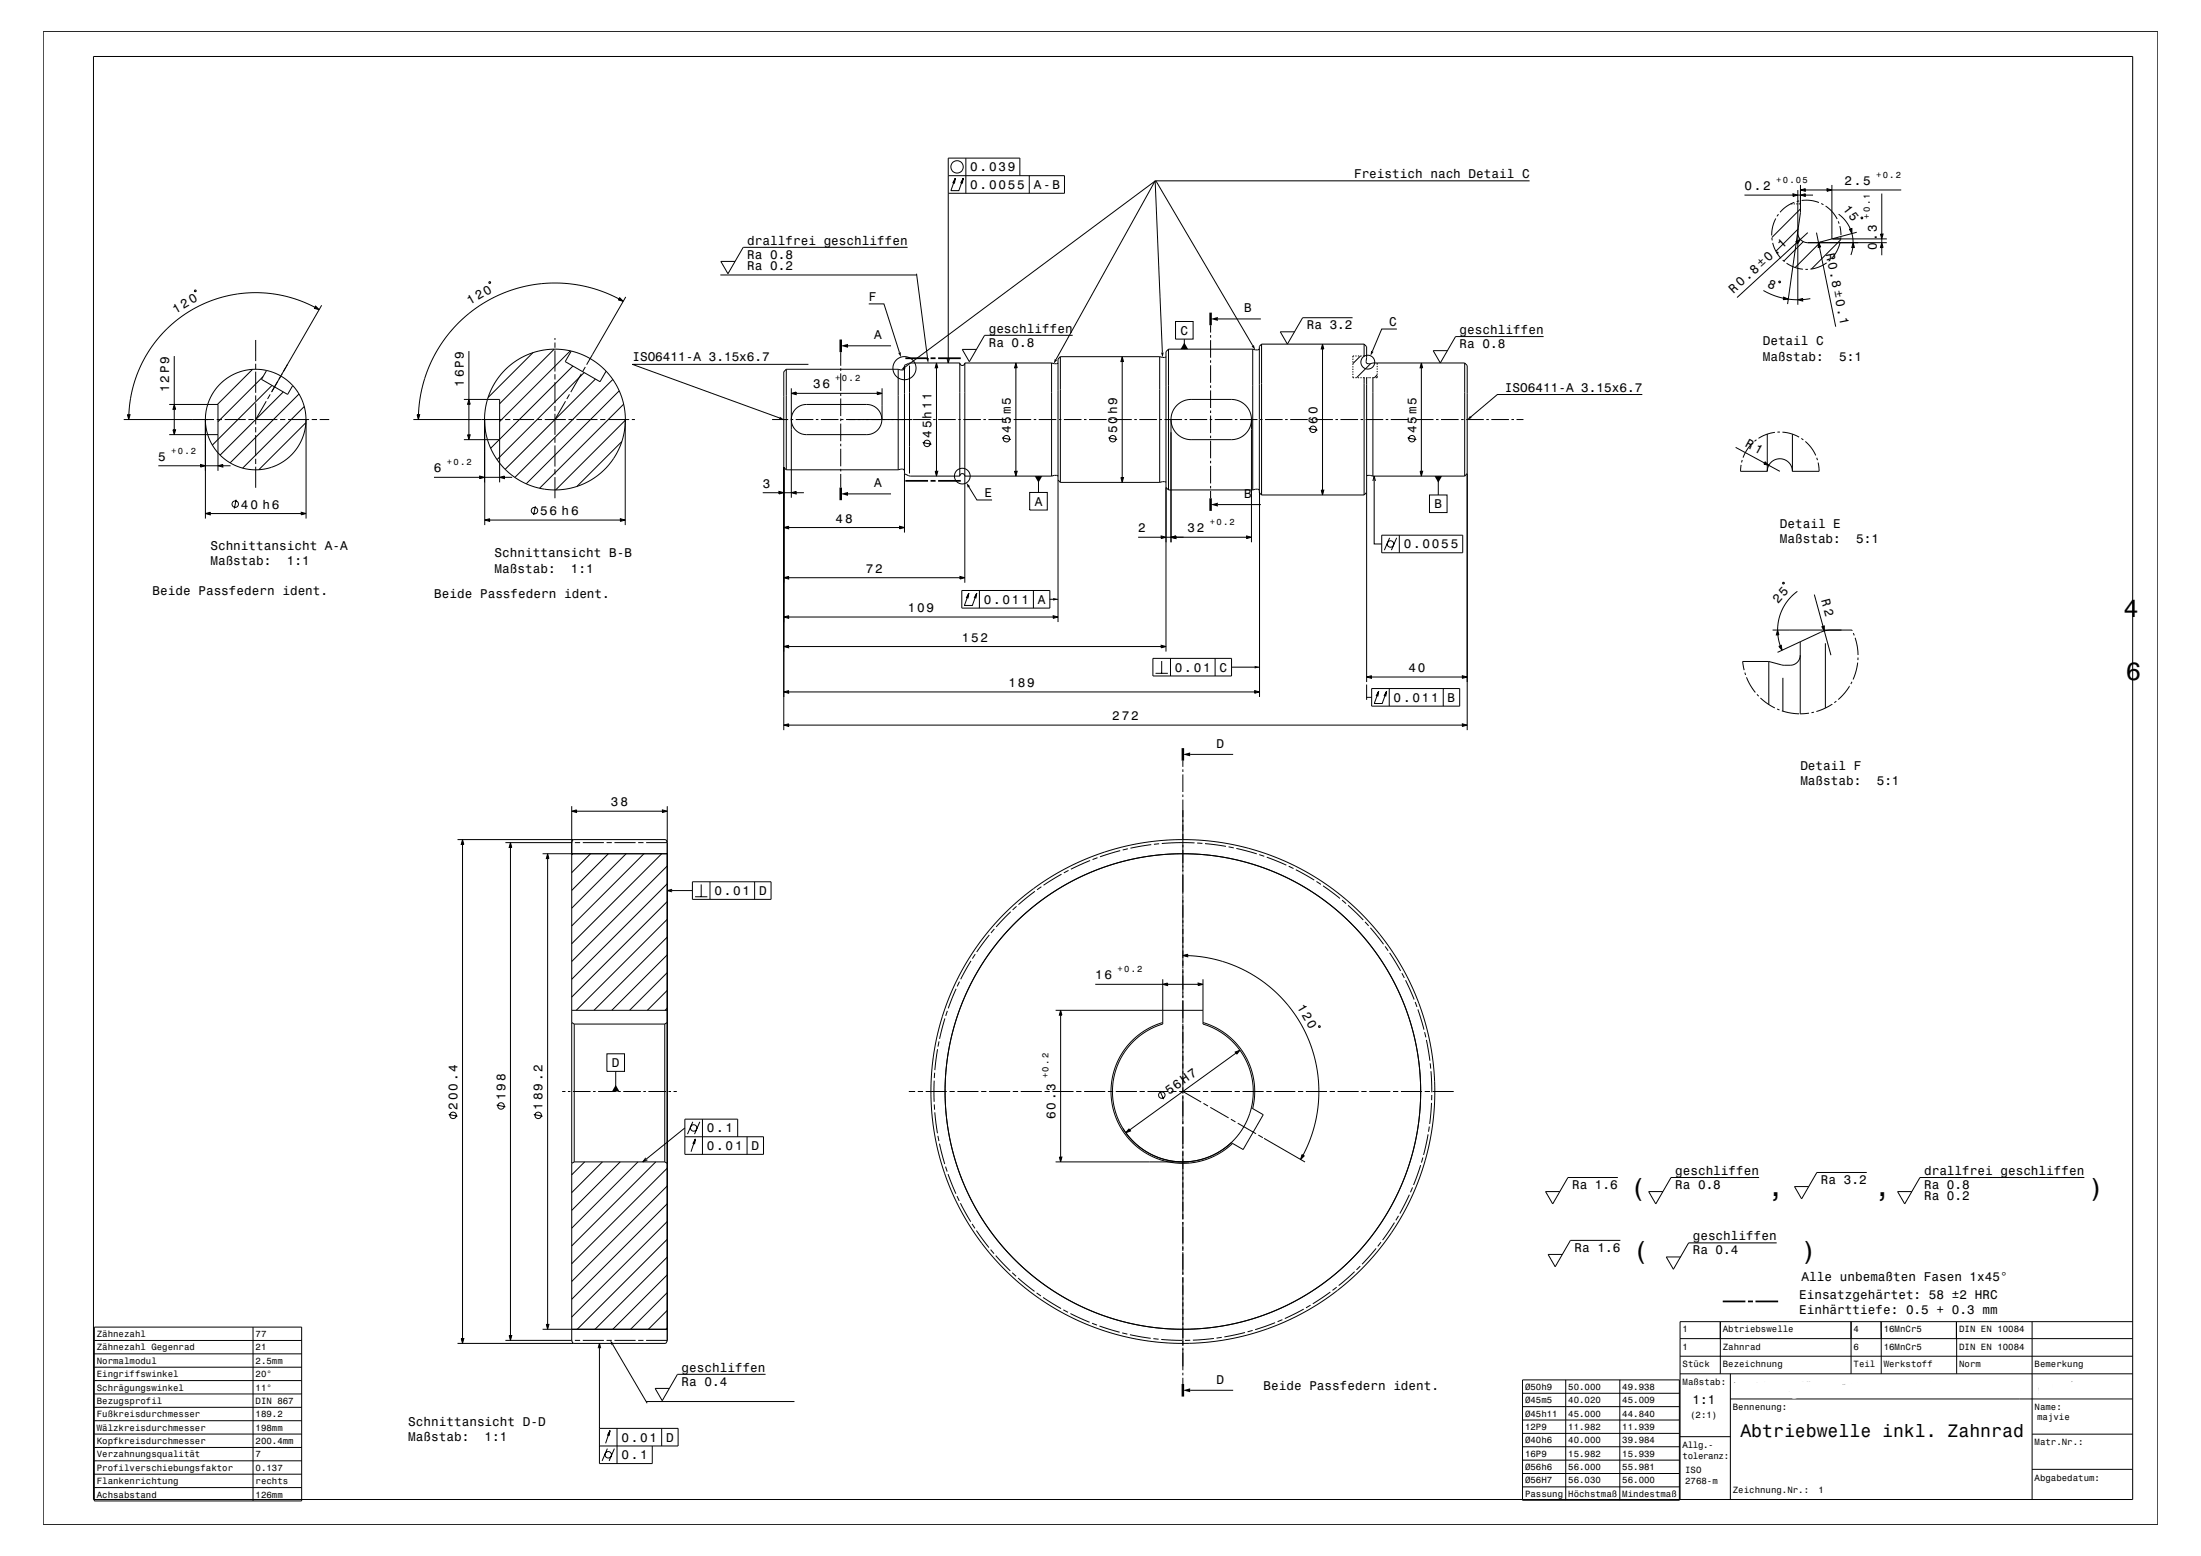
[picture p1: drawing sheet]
<svg xmlns="http://www.w3.org/2000/svg" width="297mm" height="210mm" viewBox="0 0 297 210" stroke-linecap="round" stroke-linejoin="round" font-family="sans-serif">
<g fill="none" stroke="#000" stroke-width=".13">
<path d="M5.8 4.2h285.4v201.6h-285.4zM12.6 7.6h275.2v194.8h-275.2zM26.3 39.2h.1v.1l-.1 .1zM66 38h.2v.2h-.2zM97.2 37.1h26.5M122.5 33.4h-22.2l-2.1 3.5-.9-1.6h1.9M123.7 36.9l1.5 11.4M128 23.7h15.6v2.4h-15.6M128.6 24.7l.3-.6-.6 1.6h1.1l.6-1.6-.4 .6M128.9 24.1l-.1 .7M130 24.1l-.1 .7M130.3 21.3v4.8"/>
<path d="M137.6 23.7v-2.4h-9.6v27.7M138.9 23.7v2.4M156 24.4l13 22.3M206.4 24.4h-50.5l-33.8 25.2M235.4 26.3h6.5M238 39.2l1.2 .6 1.5 .5M239.1 32.1v.3M239.2 32.8l.4 1.1 .7 1M239.6 29.5l-.4 1.1-.1 1.2M240 28.9l-.2 .3M240 38h.2v.1h-.1zM240.6 35.1l.2 .2"/>
<path d="M241.1 35.5l1 .6 1.2 .2M241.6 27.5h.3M241.9 26.2l.7 .1-.7 .2zM242 27.5h.2M242.1 27.3l-1 .6-.9 .7M242.3 32.6l.6-.3-.3 .6zM242.4 27.5h.1M242.5 32.8l-8.1 7.4M242.6 31.2a1.36 1.36 0 0 0 1.3 1.6h10.7M242.6 25.7v15.4M242.6 26.3h.4M242.6 30.9l-3 3"/>
<path d="M242.7 27.5h.3M242.8 27.1l-.4 .1M243 26.3l.6-.1v.3zM243 25.6l.6-.1v.3zM243 28.2l-3.9 3.9M243 25v3.7l-1.8 12.3M243.1 27.1l1.2-.1 1.1 .3M243.3 32.6l-2.6 2.6M243.6 26.3h1M243.6 25.6h2.9M243.9 31.4l-1 .9M244 36.4h-.4"/>
<path d="M245.1 31.4l.3 1.3M245.4 32.7l.3 .6-.4 .1zM245.5 33.4l2.2 10.7M245.7 32.6l-3.5 3.5M245.8 27.5l.3 .1M246.3 27.8l.9 .8 .7 1M246.5 35.5l-1.1 .5-1.1 .3M246.5 25.5l.7 .1-.7 .2zM247 35l-.2 .3M247.2 25v7.2h7.4M247.2 25.6h9.3M248 29.9l.2 .3"/>
<path d="M248.1 28.9l.9 .8 .7 1.2M248.3 30.5l.1 1.2M248.3 32.7l-.4 1.2-.7 .9M248.4 32.4l-4 3.9M248.4 32v.4M249.6 30.9l.3-.1v.7zM249.9 31.5l.2 1.3M250 33.4l-.2 1M250.1 32.8l.1 .6h-.3zM250.5 31.3l-5.4 1.5M251.1 29.3h.2v.2h-.1zM253.8 31.6h.3l-.2 .6z"/>
<path d="M253.9 32.8l.2 .6h-.3zM253.9 26.1v5.5M253.9 32.2v.6M253.9 33.4v1.1M16.7 56.6h12.2M17.2 56h.4l-.2 .6zM22.8 58.7h6.6M22.8 54.6h6.6v8.9M23.3 58h.4l-.2 .7zM23.5 54.6l.2 .6h-.4zM23.5 48.1v6.5M23.5 55.2v2.8"/>
<path d="M27.7 56.6v13.4M29.2 56.6h.8M30.3 56.6h2.9M33.5 56.6h.7M34.1 49.9l-4.8 4.7M34.5 45.9v2.8M34.5 49.1v.7M34.5 50.2v2.8M34.5 53.4v.7M34.5 54.4v2.9M34.5 57.6v.8M34.5 58.7v2.9"/>
<path d="M34.6 56.6h2.8M35.5 50.8l-6.1 6.1M35.9 54.2l-1.4 2.4M36 50l-1.1-.2-1.3 .1-1.1 .3-1.2 .4-1.1 .8-.8 .8-.7 .9-.5 1.1-.4 1.2-.1 1.2 .1 1.2 .3 1.2 .5 1.1 .7 .9 .8 .8 1.1 .7 1.1 .5 1.1 .3 1.2 .1 1.2-.1 1.1-.3 1.1-.6 1-.7 .8-.8 .7-1 .4-1.1 .3-1.2 .1-1.2-.2-1.2-.3-1.1-.6-1.2-.7-.9M36 50l.9 .3 1 .5 .9 .5 .7 .7M36 50l-.7 1.2 3.5 2 .7-1.2M36.5 53.2l-.4 .6M36.7 52l-8 8.1M37.8 56.6h.7M38.2 52.9l-8.5 8.5M38.9 56.6h2.8M40.3 53.2l-9.2 9.3"/>
<path d="M41.1 54.9l-8.4 8.3M41.3 57l-6.4 6.4M41.3 56.6v13.4M42.1 56.6h.7M42.5 41.5l-1.9-.9-2.1-.6-2.1-.4-2.2-.1-2.2 .2-2 .4-2 .7-2.1 1-1.7 1.2-1.7 1.4-1.5 1.7-1.2 1.8-1 1.8-.7 2-.5 2.1-.2 2.2M42.6 41.3l.5 .5-.7-.2zM43.1 56.6h1.3M43.4 41.2l-6.8 11.7M55.8 56.6h12M56.3 56h.3l-.1 .6zM62.6 59.3h4.8M62.6 53.9h4.8v11.2"/>
<path d="M63.1 58.7h.3l-.1 .6zM63.3 53.9l.1 .7h-.3zM63.3 47.4v6.5M63.3 54.6v4.1M65.4 56.6v8.5M65.4 56.6v14.3M67.4 59.3l-1.2 1.2M68.2 56.6h.7M69.2 56.6h2.9M71.9 47.6l-6 6M72.4 56.6h.7M73.5 56.6h2.9"/>
<path d="M74.8 47.1l-7.4 7.4M74.9 45.6v.3M74.9 46.2v.7M74.9 47.3v2.8M74.9 50.5v.7M74.9 51.6v2.8M74.9 54.8v.7M74.9 55.8v2.9M74.9 59.1v.7M76.3 54.2l-1.4 2.4M76.7 56.6h.7M76.8 53.2l-.3 .6"/>
<path d="M77 47.4l-9.6 9.5M77.1 47.4l-1.8-.3-1.6 .1-1.6 .4-1.6 .6-1.4 .9-1.2 1.1-1 1.3-.8 1.6-.5 1.5-.2 1.8 .1 1.8 .4 1.5 .7 1.6 1 1.4 1.2 1.2 1.3 .9 1.5 .7 1.6 .5 1.7 .1 1.7-.1 1.6-.5 1.6-.7 1.3-1 1.2-1.3 1-1.4 .6-1.5 .4-1.6 .1-1.7-.3-1.8-.5-1.6-.8-1.5-1-1.3M77.1 47.4l1.3 .4 1.3 .6 1.1 .8 1 .9M77.1 47.4l-.8 1.4 4.7 2.7 .8-1.4M77.3 49.4l-9.9 9.9M77.8 56.6h2.8M78.4 50.5l-1.4 2.4M78.8 50.3l-11.7 11.7M79 49.5l-.4 .6M80.3 51.2l-12.1 12.1M81 56.6h.7M82.1 56.6h2.8"/>
<path d="M82.7 51.2l-13.2 13.2M83.5 40.3l-2-.9-2.3-.7-2.4-.4-2.3-.1-2.3 .2-2.2 .4-2.2 .8-2.1 1.1-2 1.2-1.8 1.7-1.5 1.7-1.4 1.9-1 2-.8 2.3-.5 2.1-.2 2.4M83.6 52.7l-12.6 12.6M83.6 40.2l.5 .5-.7-.2zM83.9 59.6l-6 6M84.2 54.5l-11.4 11.4M84.4 56.6v14.3M84.4 56.7l-9.4 9.4M84.4 40.1l-5.2 9.1M85.3 56.6h.4M104.2 56.6h2.2M106.1 49.8l-.3 .4v48.3"/>
<path d="M106.1 49.8v13.6M106.1 49.8h15.1M106.7 56.6h.3M106.8 53.1l.6-.2v.4zM106.8 52.4v14.8M107.4 55.2a2.03 2.03 0 0 1 1.4-.6h8.2a2.04 2.04 0 0 1 2 2 2.04 2.04 0 0 1-2 2.1h-8.2a2.04 2.04 0 0 1-1.9-1.3 2.04 2.04 0 0 1 .5-2.2zM107.4 56.6h2.4M107.4 53.1h11M109.1 49.2h-23.8l19.9 7.2M110.1 56.6h.3M110.8 56.6h2.3M113.4 47.5v1.9"/>
<path d="M113.4 49.7v.3M113.4 50.4v2.4M113.4 53.1v.3M113.4 53.8v2.4M113.4 56.5v.3M113.4 57.2v2.3M113.4 59.9v.3M113.5 56.6h.3M114.2 56.6h8.9M114.4 46.7h5.8M117.2 41h2.1l2.1 6.6M118.4 52.9l.6 .2-.6 .2z"/>
<path d="M119 52.4v4.2M121.2 49.8v13.6M122 49.7a.34 .34 0 0 1-.5 .2l-.3-.1M122.7 49.3v14.6M123.2 56.6h2.4M124.5 59.7l1.2 .3M125.9 56.6h.4M126.4 49l.1 .6h-.3zM126.4 49.6v14M126.6 56.6h2.4M127.8 48.3l.2 .7 .1-.7M129.3 56.6h.3"/>
<path d="M129.5 49a.34 .34 0 0 0 .4 .3 .34 .34 0 0 0 .3-.3M129.5 49h-6.6l-.9 .3v22.6M129.5 49v15.3M130 56.6h2.4M130.2 49v29.7M130.2 49h11.7M132.7 56.6h.3M133.4 56.6h2.4M135.2 59.1l1.2 .2M136.1 56.6h.3M136.8 56.6h2.3M137.1 49l.2 .6h-.4z"/>
<path d="M137.1 49.6v14M139.5 56.6h.3M140.2 56.6h2.3M141.9 49v15.3M142.8 49l-.3 .1-.6-.1M142.9 56.6h.3M143.1 48.1l-.3 .4v35.5M143.1 48.1v17M143.1 48.1h13.4M143.6 56.6h2.3M144.7 45.3h-11.8l-2.1 3.5-1-1.6h2M146.3 56.6h.3"/>
<path d="M147 56.6h2.3M149.6 59.1l1.1 .2M149.7 56.6h.3M150.3 56.6h2.4M151.4 48.1l.2 .7h-.3zM151.4 48.8v15.6M153.1 56.6h.3M153.7 56.6h2.4M156.5 56.6h.3M156.5 48.1l.4 .1h.4M156.5 48.1v17M156.8 47.6l-.9-23.2-13.4 24.1"/>
<path d="M157.1 56.6h2.4M157.7 47.1l-.4 .4v40.4M157.7 47.1v19M157.7 47.1h11.3M158 56.6v16.6M158.6 43.4h2.4v2.4h-2.4zM158.8 54.7l.8-.5 .9-.3h5.7l.7 .1 .9 .5 .7 .8 .3 .9v1.1l-.3 .6-.4 .6-.6 .5-.8 .3h-6h-.6l-.6-.3-.7-.4-.4-.5-.3-.7-.1-.7 .1-.8 .3-.7zM159.8 45.8v1.3M159.8 56.6h.4M160.5 56.6h2.4M163.2 56.6h.4M163.4 43.9v1"/>
<path d="M163.4 45.2v.4M163.4 45.9v2.4M163.4 48.6v.4M163.4 49.3v2.4M163.4 52v.3M163.4 52.7v2.4M163.4 55.4v.3M163.4 56.1v2.4M163.4 58.8v.3M163.4 59.5v2.3M163.9 56.6h2.4M164.3 43h5.8"/>
<path d="M166.6 56.6h.4M167.3 56.6h2.4M168.9 56.6v16.6M169 47.1v19M169.9 47.1l-.2 .1-.7-.1M170 56.6h.4M170.2 46.4l-.3 .3v19.8l.3 .3M170.2 46.4v20.4M170.2 46.4h13.9M170.7 56.6h2.4M173.4 56.6h.4M174.1 56.6h2.4"/>
<path d="M176.6 57.8l1.2 .3M176.8 56.6h.3M177.5 56.6h2.4M178.5 46.4l.1 .7h-.3zM178.5 47.1v19M180.2 56.6h.3M180.9 56.6h2.4M182.5 42.9h-6.7l-2.1 3.5-.9-1.6h1.9M182.6 50.8v.2h.1M182.6 48.4v.2M182.6 48.7v.2M182.6 49.4v.2"/>
<path d="M182.6 49.8v.1M182.6 50.1v.2M182.6 50.4v.2M182.7 48h-.1v.2M182.9 48h.2M183.2 51h.2M183.2 48h.2M183.6 51h.1M183.6 56.6h.3M183.7 48h-.1l-1 1.1v.2M183.9 51h.3M183.9 48h.3"/>
<path d="M184.1 46.4l.3 .4-.1 2 .1 .2 .2 .1 .7-.1h12.3M184.1 46.4v1.6M184.1 51v15.8M184.3 56.6h2.3M184.3 51h.2M184.3 48h.1M184.4 51v41.1M184.5 51h.2M184.8 51h.2M185 49.1l-1.9 1.9h-.2M185.2 51h.3M185.3 51v13.3"/>
<path d="M185.8 50.6l-.3 .4M185.8 50.7v.3h-.2M185.8 49v.2M185.8 49.4v.2M185.8 49.7v.2M185.8 50.1v.1M185.8 50.4v.2M187 56.6h.3M187.7 56.6h2.3M188.5 44.4h-2.1l-1.2 3M189.9 59.1l1.2 .2M190.4 56.6h.3"/>
<path d="M191.1 56.6h2.3M191.8 49l.2 .6h-.4zM191.8 49.6v14M193.8 56.6h.3M194.5 56.6h2.3M197.2 56.6h.3M197.6 49l.4 .3v49.2M197.6 49v15.3M197.8 56.6h2.4M200.6 56.6h.3M201.2 56.6h2.4M204 56.6h.3"/>
<path d="M204.6 56.6h1M208.3 45.4h-11.9l-2 3.6-1-1.7h1.9M221.6 53.2h-19.5l-3.6 3.1M236.5 59.8l-.8 .9-.5 1.1M237 59.4l-.3 .2M238.5 58.6v5M239.5 58.4l-1.1 .2-1.1 .6M240.2 58.3h-.4M240.5 58.3l1.3 .3 1 .4M240.7 40.1l.6 .3h-.7zM241.3 40.4l1.3 .1M241.9 58.6v5"/>
<path d="M242.6 40.5l.7-.2v.3zM243.1 59.2l.2 .2M243.6 59.6l.8 .8 .6 1.1M244.3 40.3l-1 .1M21.4 62.9h5.7M27.1 62.7l.6 .2-.6 .1zM27.7 62.9h1.7M27.7 69.3l.7-.2v.4zM28.4 69.3h12.2M29.4 62.9l.7-.2v.3zM30.1 62.9h1M31.9 67.4l-.3 1.2"/>
<path d="M34.5 61.9v.7M34.5 63v2.8M40.6 69.1l.7 .2-.7 .2zM58.6 64.4h6.1M64.7 64.2l.7 .2-.7 .2zM65.4 64.4h2M65.4 70.2l.7-.2v.4zM66.1 70.2h17.6M67.4 64.4l.7-.2v.4zM68.1 64.4h1M72.2 68.3l-.2 1.2M74.9 60.1v2.9"/>
<path d="M74.9 63.3v.7M74.9 64.4v2.8M83.7 70l.7 .2-.7 .2zM102.9 66.5h2.2M105.1 66.3l.7 .2-.7 .2zM105.8 71.2l.6-.2v.4zM105.8 78l.6-.2v.3zM105.8 63.1l.3 .3M105.8 66.5h1M106.1 63.4h15.1M106.4 71.2h15M106.4 78h23.1"/>
<path d="M106.8 66.5l.6-.2v.4zM107.4 66.5h1.1M113.4 60.6v2.3M113.4 63.3v.3M113.4 64v1.8M114.4 66.7h5.8M121.2 63.4l.3-.1a.35 .35 0 0 1 .5 .3M121.4 71l.6 .2-.6 .2zM122 63.9l.8 .4h6.7M126.2 63.6h.3l-.1 .7zM129.5 64.3a.34 .34 0 0 1 .4-.4 .34 .34 0 0 1 .3 .4h11.7M129.5 77.8l.7 .2-.7 .1z"/>
<path d="M129.8 79.7h11.9v2.4h-11.9zM130.7 65.7l1.1 1.8h2.1M132.2 79.7v2.4M136.9 63.6h.4l-.2 .7zM138.9 66.5h2.4v2.3h-2.4zM139.4 79.7v2.4M140.1 64.3v2.2M141.9 64.3l.7-.1 .2 .1M142.8 64.8l.3 .3M143.1 65.1h13.4M151.3 64.4h.3l-.2 .7zM153.6 72.5h3.1"/>
<path d="M156.7 72.3l.6 .2-.6 .2zM157.3 65.1l-.4-.1-.4 .1M157.3 65.8l.4 .3M157.3 72.5h.7M157.7 66.1h11.3M158 72.5l.7-.2v.4zM158.7 72.5h9.5M163.4 62.2v.3M163.4 62.9v2.3M163.4 65.6v.3M163.4 66.3v1M164.3 68.1h5.8"/>
<path d="M168.2 72.3l.7 .2-.7 .2zM169 66.1l.7-.1 .2 .2M170 66.3v27.8M170.2 66.8h13.9M178.3 66.1h.3l-.1 .7zM184.4 64.2h.4l.5 .1M184.4 66.5l-.3 .3M185.3 64.9l.1-.6 .2 .6M185.3 64.3h12.3M185.4 64.3v9.1h1M186.4 72.2h11v2.4h-11zM187.5 72.6l-.7 1.6"/>
<path d="M188.5 72.6l-.7 1.6M188.8 72.2v2.4M191.6 63.6h.4l-.2 .7zM192.9 66.8h2.4v2.4h-2.4zM194.1 64.3v2.5M198 63.9l-.4 .4M234.2 60.4l3.9 2.1M234.9 62.7v.9h3.6M235.1 62.1l-.1 .3M238.2 62.3l.5 .5-.7-.2zM238.5 63.6a1.7 1.7 0 0 1 1.7-1.7 1.7 1.7 0 0 1 1.7 1.7M238.7 62.8l1.5 .8"/>
<path d="M240.6 78.6h.2l-.1 .2h-.1zM242.5 79.8l-1.1 1-.8 1.2-.5 1.5-.2 1.5M245.1 61.8l.1 .3M245.3 62.4l.2 1.2h-3.6M105.8 83.3l.6-.2v.4zM105.8 87.3l.6-.2v.3zM105.8 93.4l.6-.2v.4zM105.8 97.9l.6-.2v.3zM106.4 83.3h35.7M106.4 87.3h50.3M106.4 93.4h62.9M106.4 97.9h90.9"/>
<path d="M130.4 80.7l.3-.6-.6 1.6h1.1l.6-1.6-.4 .6M130.7 80.1l-.1 .7M131.8 80.1l-.1 .7M141.7 80.9h1.1M142.1 83.1l.7 .2-.7 .2zM155.6 88.9h10.6v2.3h-10.6zM155.9 90.9h1.7M156.7 87.1l.6 .2-.6 .1zM156.8 89.2v1.7M157.9 88.9v2.3M164 88.9v2.3M166.2 90h3.8"/>
<path d="M169.3 93.2l.7 .2-.7 .2zM184.4 91.4l.7-.2v.3zM184.4 92.4v2.1M184.4 94.1h.7M185.1 91.4h12.2M185.1 92.9h11.9v2.4h-11.9zM185.7 93.9l.3-.6-.6 1.6h1.1l.6-1.6-.3 .6M186 93.3l-.1 .7M187.1 93.3l-.1 .7M187.5 92.9v2.4M194.8 92.9v2.4M197.3 91.2l.7 .2-.7 .1z"/>
<path d="M197.3 97.7l.7 .2-.7 .1zM235.4 90.8l.1 .3M235.7 91.4l.5 1.1 .7 1M237.1 93.7l.2 .3M237.6 94.2l.9 .7 1 .6M238.7 89.3h-3.5l.2 1.1M238.7 89.3v5.8M239.2 85h10.7v.1M239.8 95.7l.3 .1M239.9 85l.1 .7h-.3zM239.9 85.7l.3 1.4M240 87.2l.4-.1 .1 .7z"/>
<path d="M240.4 95.9l1.1 .3 1.3 .1M240.6 91.5v4.5M242.9 96.3h.1M242.9 88.4a1.36 1.36 0 0 1-1.3 1.4h-1.1l-1.8-.5M242.9 86.6v9.7M244.1 96.2l-1.2 .1M244.8 96.1l-.4 .1M244.8 80.2l1.2 4.3M245.8 84.6l.4-.1v.7zM246.2 85.2l.9 3.2M246.3 86.8v8.8M247.1 85l-1.4 .3-5.8 2.7"/>
<path d="M247.2 95l-1 .6-1.1 .4M247.8 94.6l-.3 .2M249.6 92.6l-.7 1-.8 .8M249.9 92l-.2 .3M250.1 85.4l.1 .4M250.3 86.1l.3 1.1 .1 1.2M250.7 89.4l-.2 1.1-.4 1.2M250.7 88.7v.4M61.7 113.3h28.1l.2 .4M62.4 113.3l.2 .7h-.4zM62.4 114v66.7M68.2 113.7h9"/>
<path d="M68.9 113.7l.2 .7h-.4zM68.9 114.4v65.8M73.2 115.2h16.8M73.9 115.2l.2 .7h-.4zM73.9 115.9v62.8M77.1 109.5l.7-.2v.4zM77.1 108.8v72.2l.2 .3M77.3 115.2l-.2 .2M77.3 113.3l-.2 .4M77.6 113.7h.7M77.8 109.5h11.6M78.6 113.7h2.9"/>
<path d="M79.7 115.2l-2.6 2.6M81.8 113.7h.8M82.1 115.2l-5 5M82.9 113.7h2.9M84.5 115.2l-7.4 7.4M86.1 113.7h.7M86.9 115.2l-9.8 9.8M87.2 113.7h2.8M89.3 115.2l-12.2 12.2M89.4 109.3l.6 .2-.6 .2zM90 119.3l-12.9 12.9M90 116.9l-12.9 12.9"/>
<path d="M90 108.8v72.2l-.2 .3h-28.1M93.4 119h10.6v2.4h-10.6zM94.6 119.4v1.6M95.8 119v2.4M101.8 119v2.4M140.5 119.7l-.6 .4M143.2 118l-2.4 1.5M144.2 117.5l-.6 .3M147.1 116.1l-2.6 1.2M148.1 115.8l-.7 .2M151.2 114.8l-2.8 .8M152.2 114.6l-.7 .1"/>
<path d="M155.4 114l-2.9 .5M156.4 113.9h-.7M159.6 102.7v.8M159.6 103.8v.4M159.6 104.5v2.4M159.6 107.2v.4M159.6 107.9v9.9M159.6 117.9v2.8M160.6 101.8h5.8M161.2 113.8l-2.2-.1-2.2 .1M161.5 113.8h.8M162.6 113.9l2.8 .3"/>
<path d="M165.8 114.3l.7 .1M166.8 114.5l2.8 .7M169.9 115.3l.7 .3M170.9 115.7l2.7 1.1M173.9 116.9l.6 .3M174.9 117.4l2.4 1.4M177.6 119l.6 .4M178.5 119.6l2.3 1.7M77.1 136.4h12.9M77.1 138l.4 .2M77.5 138.2v18.6M77.5 138.2h12.2"/>
<path d="M89.7 138.2v18.6M90 136.1l-.2 .3M90 133.7l-2.6 2.7M90 131.3l-5 5.1M90 128.9l-7.4 7.5M90 126.5l-9.8 9.9M90 124.1l-12.2 12.3M90 121.7l-12.9 12.9M90 138l-.3 .2M90 120.2h3.4M90.7 120l-.7 .2 .7 .2M93.8 121h1.7"/>
<path d="M127.5 137.4l-.7 2.8M127.8 136.4l-.2 .7M129 133.5l-1 2.6M129.5 132.5l-.3 .6M131 129.7l-1.4 2.5M131.6 128.8l-.4 .6M133.5 126.2l-1.7 2.3M134.2 125.4l-.5 .5M136.4 123l-2 2.1M137.2 122.3l-.6 .5M139.7 120.3l-2.3 1.8M142.4 136.4h19.9"/>
<path d="M143.1 136.4l.2 .6h-.4zM143.1 137v19.2M147.8 132.8h9.1M156.9 132.2v6l-2 .9-1 .6-.9 .8-.8 .9-.6 .9-.6 1-.4 1.1-.4 1.7-.1 1.7 .3 1.7 .5 1.5 .5 1.1 .6 .9 .7 .8 .9 .8 .9 .7 1 .6 1.1 .4 1 .3 2.2 .2 2.2-.3 2-.8 1.1-.7 1-.8 .2 .1M156.9 138l-2 .8-1.8 1.3-1.5 1.7-1 1.9-.6 2.2-.1 2.2 .2 1.1 .3 1.1 .9 1.9 1.3 1.8 1.7 1.4 1.9 1 2.2 .5 2.2 .1 2.1-.5 1.9-.9 1.7-1.3M156.9 132.8l.7-.1v.3zM157.6 132.8h4.1M159.6 129l.7-.2v.3zM159.6 120.8v9.8M159.6 130.7v4M159.6 135v3.1M159.6 138.2v9.4"/>
<path d="M160.3 129l2.3 .2 2.3 .5 2.1 .8 2.1 1.1 1.8 1.2 1.7 1.6 1.6 1.7 1.3 2 1 2.1 .8 2.2 .5 2.3 .2 2.3-.1 2.3-.4 2.3-.7 2.1-1 2.2M161.7 132.7l.6 .1-.6 .2zM162.3 132.2v6l1.7 .7 1.5 .9 1.2 1.2 1.1 1.5 .8 1.7 .4 1.7 .1 1.8-.2 1.8M162.3 138l1.7 .7 1.5 .9 1.4 1.4 1.1 1.4 .8 1.7 .4 1.8 .1 1.9-.3 1.8M177.9 138.5h.2v.1h-.1zM181.1 121.5l.5 .4M181.9 122.2l2.1 2M184.2 124.4l.5 .5M184.9 125.2l1.8 2.2M186.9 127.7l.4 .6M187.5 128.6l1.5 2.4M189.2 131.3l.3 .7"/>
<path d="M189.7 132.3l1.1 2.6M191 135.2l.2 .7M191.3 136.2l.8 2.8M192.2 139.3l.2 .7M60.5 150.4l1.2 .2M67 149.1l1.2 .3M72 150.4l1.2 .2M75.9 147.3h.4M76.6 147.3h.4M77.3 147.3h2.4M77.5 156.8h12.2M77.5 156.8l-.4 .2"/>
<path d="M78.9 156.8l-1.8 1.8M80 147.3h.4M81.3 156.8l-4.2 4.2M81.9 142.2h2.4v2.4h-2.4zM83.1 144.6v2.7h-2.4M83.4 147.3h.4M83.7 156.8l-6.6 6.6M84.1 147.3h2.4M86.1 156.8l-9 9M86.8 147.3h.4M87.1 156.3l-.4 .5 .7-.3M87.5 147.3h2.4"/>
<path d="M88.5 156.8l-11.4 11.4M89.7 156.8l.3 .2M90 157.7l-12.9 12.9M90.2 147.3h.3M90.9 147.3h.4M92.4 153.4h10.6v2.4h-10.6v-4.8h7.1v2.4M92.4 152.2l-5.7 4.6M93.5 151.4l-.7 1.7M93.5 154.4l.3-.7-.6 1.7M93.8 153.7l-.1 .7M94.4 151.4l-.7 1.7M94.8 151v4.8"/>
<path d="M100.8 153.4v2.4M122.6 147.3h.9M123.8 147.3h.8M124.9 147.3h2.9M126.1 145.8v2.9M126.1 149.1v.7M126.1 144.8v.7M126.1 150.1l.4 2.8M126.5 141.6l-.4 2.8M126.6 153.3l.1 .7M126.7 140.6l-.1 .7M126.8 154.3l.7 2.8"/>
<path d="M127.6 157.4l.2 .7M127.9 158.5l1.1 2.6M128.1 147.3h.7M129.2 147.3h2.8M132.4 147.3h.7M133.5 147.3h2.8M136.7 147.3h.7M137.7 147.3h2.9M140.9 147.3h.8M142 147.3h2.9M142.4 156.8h18M142.9 156.2h.4l-.2 .6z"/>
<path d="M145.2 147.3h.7M146.3 147.3h2.8M149.5 147.3h.7M150.6 147.3h2.8M152.3 152.4l.2 .2-.6 .3zM153.8 147.3h.7M154.8 147.3h2.9M156.5 147.2l.5 1.1M158 147.3h.8M159.1 147.3h2.9M159.6 147.3l2.5 1.4M159.6 147.8v3.9"/>
<path d="M159.6 152v3.1M159.6 155.3v9.3M162.3 147.3h.7M162.4 148.9l.6 .4M163.3 149.4l2.5 1.5M163.4 147.3h2.8M166.1 151.1l.6 .3M166.6 147.3h.7M166.7 142l.6-.3-.4 .6zM166.8 142.1l-14.4 10.4M167 151.6l2.5 1.4M167.7 147.3h2.8"/>
<path d="M168.9 149.5l-.5 1.3-.6 1.3-.8 1.2-.9 1-1.1 .8-1.2 .7-1.3 .5-1.4 .4-1.2 .1-1.5-.1-1.4-.3-1.4-.5-1.1-.6-1.2-.9-.9-.9-.9-1.2M168.9 149.5l.1 .1M169 149.6l1.5 .8-2.8 4.7-1.4-.8M169.8 153.2l.6 .3M170.6 153.6l5.5 3.2M170.9 147.3h.7M171.9 147.3h2.9M175.1 147.3h.8M175.7 155.8l.3 .2-.5 .5zM176.2 147.3h2.9M179.4 147.3h.7M180.5 147.3h2.8"/>
<path d="M183.7 147.3h.7M184.8 147.3h2.8M188 147.3h.7M189 147.3h2.9M191.7 157.2l-1 2.7M192 156.2l-.2 .7M192.2 147.3h.8M192.5 140.3l.4 2.9M192.7 153.1l-.6 2.8M192.9 152l-.1 .7M193 143.5l.1 .7M193.1 144.6l.1 2.8"/>
<path d="M193.2 148.8l-.3 2.9M193.2 147.8v.7M193.3 147.3h2.9M218.3 158.9h-6.7l-2.1 3.6-.9-1.7h1.9M237.4 158.9h-11.9l-2.1 3.6-.9-1.7h1.9M251.9 158.2h-6.7l-2.1 3.6-1-1.7h2M281.3 158.9h-22.2l-2.1 3.6-.9-1.7h1.9M12.7 179.1h28v23.5h-28zM34.1 179.1v23.5M73.2 179.4h16.8M73.7 178.7h.4l-.2 .7zM90 179.3l-.1 .1"/>
<path d="M90 176.9l-2.5 2.5M90 174.5l-4.9 4.9M90 172.1l-7.3 7.3M90 169.7l-9.7 9.7M90 167.3l-12.1 12.1M90 164.9l-12.9 12.8M90 162.5l-12.9 12.8M90 160.1l-12.9 12.9M129.1 161.4l.3 .7M129.6 162.4l1.4 2.5M131.2 165.2l.4 .6M131.8 166.1l1.6 2.3"/>
<path d="M133.7 168.6l.4 .6M134.4 169.5l1.9 2M136.6 171.8l.5 .5M137.4 172.5l2.2 1.8M139.9 174.5l.6 .4M140.8 175.1l2.4 1.5M143.5 176.8l.6 .3M144.4 177.3l2.6 1.2M147.4 178.6l.6 .2M148.4 179l2.7 .8M151.4 179.9l.7 .2M159.6 164.9v3.1"/>
<path d="M159.6 168.1v.7M159.6 169v3M159.6 172.4v9.3M168 179.8l-2.8 .6M169 179.6l-.7 .1M172.1 178.5l-2.7 1M173 178.1l-.6 .3M175.9 176.7l-2.5 1.3M176.8 176.1l-.6 .4M179.5 174.4l-2.3 1.6M180.4 173.7l-.6 .5M182.8 171.6l-2.2 1.9"/>
<path d="M183.6 170.9l-.6 .5M185.7 168.5l-1.9 2.1M186.3 167.6l-.4 .6M188.2 165l-1.6 2.4M188.7 164.1l-.3 .6M190.2 161.2l-1.3 2.6M190.6 160.3l-.3 .6M218.7 167.4h-6.8l-2 3.6-1-1.7h1.9M232.1 178.4v7M239.7 167.7h-11.8l-2.1 3.6-1-1.7h2M249.8 178.4v7M253.8 178.4l.1 7"/>
<path d="M264 178.4v2.3M274.2 178.4v24M287.8 178.4h-61.1v24M12.7 180.9h28M12.7 182.7h28M12.7 184.5h28M12.7 186.3h28M12.7 188.1h28M12.7 189.9h28M12.7 191.7h28M12.7 193.5h28M12.7 195.4h28"/>
<path d="M12.7 197.2h28M12.7 199h28M62.2 180.7h.4l-.2 .6zM68.2 180.9h9M68.7 180.2h.4l-.2 .7zM77.6 180.9h.7M78.6 180.9h2.9M80.7 182l.2-.7 .2 .7M80.9 181.3v16.2h7.1v-2.3M80.9 192.8h10.6v2.4h-10.6M81.8 180.9h.8M82 193.7l.3-.6-.6 1.7"/>
<path d="M82 195.5l-.8 1.7M82.3 193.1l-.1 .7M82.7 181.5l4.6 7.9M82.9 195.5l-.7 1.7M82.9 180.9h2.9M83.3 192.8v4.7M86.1 180.9h.7M87.2 180.9h2.8M87.2 189.2h20M89.3 192.8v2.4M103.3 185.5h-11.9l-2 3.5-1-1.6h1.9M152.5 180.1l2.8 .5"/>
<path d="M155.6 180.7h.7M156.7 180.8l2.8 .1M159.6 181.9v3M159.6 185.3v.3M159.6 185.9v.9M160.6 187.6h5.8M160.6 180.9h-.7M163.8 180.6l-2.8 .3M164.9 180.5l-.7 .1M205.4 186.2h21.2v16.3h-21.2zM205.4 188h21.2M205.4 189.8h21.2"/>
<path d="M205.4 191.6h21.2M205.4 193.5h21.2M205.4 195.3h21.2M205.4 197.1h21.2M205.4 198.9h21.2M211.3 186.2v16.3M218.6 186.2v16.3M226.7 185.4h61.1M226.7 183h61.1M226.7 180.7h61.1M226.7 193.9h6.8M233.5 188.8h54.3"/>
<path d="M233.5 185.4v17M264 180.7v4.7M274.2 193.6h13.6M274.2 198.3h13.6M12.7 200.8h28M205.4 200.7h21.2"/>
<circle cx="129.1" cy="22.5" r=".83"/>
<circle cx="122" cy="49.7" r="1.56"/>
<circle cx="125.1" cy="59.8" r=".43"/>
<circle cx="135.8" cy="59.2" r=".43"/>
<circle cx="150.2" cy="59.2" r=".43"/>
<circle cx="177.2" cy="57.9" r=".43"/>
<circle cx="184.6" cy="48.9" r=".93"/>
<circle cx="190.5" cy="59.2" r=".43"/>
<circle cx="31.7" cy="68" r=".43"/>
<circle cx="72.1" cy="68.9" r=".43"/>
<circle cx="129.9" cy="64.3" r="1.06"/>
<circle cx="187.6" cy="73.4" r=".43"/>
<circle cx="61.1" cy="150.5" r=".43"/>
<circle cx="67.6" cy="149.3" r=".43"/>
<circle cx="72.6" cy="150.5" r=".43"/>
<circle cx="93.6" cy="152.2" r=".43"/>
<circle cx="156.8" cy="147.8" r=".43"/>
<circle cx="159.6" cy="147.3" r="32.1"/>
<circle cx="159.6" cy="147.3" r="34"/>
<circle cx="82.1" cy="196.3" r=".43"/>
</g>
<path d="M122.2 48.3h3M125.6 48.3h.6M126.6 48.3h3M122.2 64.9h3M125.6 64.9h.6M126.6 64.9h3M232.5 175.6h3M235.9 175.6h.6M236.9 175.6h3" fill="none" stroke="#000" stroke-width=".24"/>
<g fill="#000">
<path d="M241.9 26.2l.7 .1-.7 .2z" fill-rule="evenodd"/>
<path d="M242.3 32.6l.6-.3-.3 .6z" fill-rule="evenodd"/>
<path d="M243 26.3l.6-.1v.3z" fill-rule="evenodd"/>
<path d="M243 25.6l.6-.1v.3z" fill-rule="evenodd"/>
<path d="M245.4 32.7l.3 .6-.4 .1z" fill-rule="evenodd"/>
<path d="M246.5 25.5l.7 .1-.7 .2z" fill-rule="evenodd"/>
<path d="M249.6 30.9l.3-.1v.7z" fill-rule="evenodd"/>
<path d="M250.1 32.8l.1 .6h-.3z" fill-rule="evenodd"/>
<path d="M253.8 31.6h.3l-.2 .6z" fill-rule="evenodd"/>
<path d="M253.9 32.8l.2 .6h-.3z" fill-rule="evenodd"/>
<path d="M17.2 56h.4l-.2 .6z" fill-rule="evenodd"/>
<path d="M23.3 58h.4l-.2 .7z" fill-rule="evenodd"/>
<path d="M23.5 54.6l.2 .6h-.4z" fill-rule="evenodd"/>
<path d="M27.7 56.6h.1v.1h-.1z" fill-rule="evenodd"/>
<path d="M41.2 56.6h.2v.1h-.2z" fill-rule="evenodd"/>
<path d="M42.6 41.3l.5 .5-.7-.2z" fill-rule="evenodd"/>
<path d="M56.3 56h.3l-.1 .6z" fill-rule="evenodd"/>
<path d="M63.1 58.7h.3l-.1 .6z" fill-rule="evenodd"/>
<path d="M63.3 53.9l.1 .7h-.3z" fill-rule="evenodd"/>
<path d="M65.3 56.6h.2v.1h-.2z" fill-rule="evenodd"/>
<path d="M83.6 40.2l.5 .5-.7-.2z" fill-rule="evenodd"/>
<path d="M84.3 56.6h.1v.1h-.1z" fill-rule="evenodd"/>
<path d="M105.2 56.2l.6 .4h-.7z" fill-rule="evenodd"/>
<path d="M106.8 53.1l.6-.2v.4z" fill-rule="evenodd"/>
<path d="M113.4 46.7l1-.3v.5z" fill-rule="evenodd"/>
<path d="M118.4 52.9l.6 .2-.6 .2z" fill-rule="evenodd"/>
<path d="M121.2 47.6l.3-.1 .1 .7z" fill-rule="evenodd"/>
<path d="M122 49.4l.2 .3-.6 .2z" fill-rule="evenodd"/>
<path d="M125 48.4l.3-.1-.1 .7z" fill-rule="evenodd"/>
<path d="M126.4 49l.1 .6h-.3z" fill-rule="evenodd"/>
<path d="M137.1 49l.2 .6h-.4z" fill-rule="evenodd"/>
<path d="M142.3 48.4l.3 .2-.4 .5z" fill-rule="evenodd"/>
<path d="M151.4 48.1l.2 .7h-.3z" fill-rule="evenodd"/>
<path d="M156.7 47.6h.3l-.1 .6z" fill-rule="evenodd"/>
<path d="M159.8 46.2l.5 .9h-1z" fill-rule="evenodd"/>
<path d="M163.4 43l.9-.2v.5z" fill-rule="evenodd"/>
<path d="M168.9 46.7l.3-.1 .2 .6z" fill-rule="evenodd"/>
<path d="M178.5 46.4l.1 .7h-.3z" fill-rule="evenodd"/>
<path d="M185 47.3l.3 .2-.4 .5z" fill-rule="evenodd"/>
<path d="M191.8 49l.2 .6h-.4z" fill-rule="evenodd"/>
<path d="M198.4 56.1l.2 .3-.6 .3z" fill-rule="evenodd"/>
<path d="M240.7 40.1l.6 .3h-.7z" fill-rule="evenodd"/>
<path d="M242.6 40.5l.7-.2v.3z" fill-rule="evenodd"/>
<path d="M27.1 62.7l.6 .2-.6 .1z" fill-rule="evenodd"/>
<path d="M27.7 69.3l.7-.2v.4z" fill-rule="evenodd"/>
<path d="M29.4 62.9l.7-.2v.3z" fill-rule="evenodd"/>
<path d="M40.6 69.1l.7 .2-.7 .2z" fill-rule="evenodd"/>
<path d="M64.7 64.2l.7 .2-.7 .2z" fill-rule="evenodd"/>
<path d="M65.4 70.2l.7-.2v.4z" fill-rule="evenodd"/>
<path d="M67.4 64.4l.7-.2v.4z" fill-rule="evenodd"/>
<path d="M83.7 70l.7 .2-.7 .2z" fill-rule="evenodd"/>
<path d="M105.1 66.3l.7 .2-.7 .2z" fill-rule="evenodd"/>
<path d="M105.8 71.2l.6-.2v.4z" fill-rule="evenodd"/>
<path d="M105.8 78l.6-.2v.3z" fill-rule="evenodd"/>
<path d="M106.8 66.5l.6-.2v.4z" fill-rule="evenodd"/>
<path d="M113.4 66.7l1-.3v.5z" fill-rule="evenodd"/>
<path d="M121.4 71l.6 .2-.6 .2z" fill-rule="evenodd"/>
<path d="M126.2 63.6h.3l-.1 .7z" fill-rule="evenodd"/>
<path d="M129.5 77.8l.7 .2-.7 .1z" fill-rule="evenodd"/>
<path d="M130.4 65.2l.5 .4-.3 .2z" fill-rule="evenodd"/>
<path d="M136.9 63.6h.4l-.2 .7z" fill-rule="evenodd"/>
<path d="M139.6 64.3h1l-.5 .8z" fill-rule="evenodd"/>
<path d="M151.3 64.4h.3l-.2 .7z" fill-rule="evenodd"/>
<path d="M156.7 72.3l.6 .2-.6 .2z" fill-rule="evenodd"/>
<path d="M158 72.5l.7-.2v.4z" fill-rule="evenodd"/>
<path d="M158 72.5l.7-.2v.4z" fill-rule="evenodd"/>
<path d="M163.4 68.1l.9-.3v.6z" fill-rule="evenodd"/>
<path d="M168.2 72.3l.7 .2-.7 .2z" fill-rule="evenodd"/>
<path d="M178.3 66.1h.3l-.1 .7z" fill-rule="evenodd"/>
<path d="M191.6 63.6h.4l-.2 .7z" fill-rule="evenodd"/>
<path d="M193.6 64.3h1l-.5 .8z" fill-rule="evenodd"/>
<path d="M238.2 62.3l.5 .5-.7-.2z" fill-rule="evenodd"/>
<path d="M105.8 83.3l.6-.2v.4z" fill-rule="evenodd"/>
<path d="M105.8 87.3l.6-.2v.3z" fill-rule="evenodd"/>
<path d="M105.8 93.4l.6-.2v.4z" fill-rule="evenodd"/>
<path d="M105.8 97.9l.6-.2v.3z" fill-rule="evenodd"/>
<path d="M142.1 83.1l.7 .2-.7 .2z" fill-rule="evenodd"/>
<path d="M142.1 80.7l.7 .2-.7 .2z" fill-rule="evenodd"/>
<path d="M156.7 87.1l.6 .2-.6 .1z" fill-rule="evenodd"/>
<path d="M169.3 93.2l.7 .2-.7 .2z" fill-rule="evenodd"/>
<path d="M169.3 89.9l.7 .1-.7 .2z" fill-rule="evenodd"/>
<path d="M184.4 91.4l.7-.2v.3z" fill-rule="evenodd"/>
<path d="M197.3 91.2l.7 .2-.7 .1z" fill-rule="evenodd"/>
<path d="M197.3 97.7l.7 .2-.7 .1z" fill-rule="evenodd"/>
<path d="M240 87.2l.4-.1 .1 .7z" fill-rule="evenodd"/>
<path d="M239.9 85l.1 .7h-.3z" fill-rule="evenodd"/>
<path d="M245.8 84.6l.4-.1v.7z" fill-rule="evenodd"/>
<path d="M62.4 113.3l.2 .7h-.4z" fill-rule="evenodd"/>
<path d="M68.9 113.7l.2 .7h-.4z" fill-rule="evenodd"/>
<path d="M73.9 115.2l.2 .7h-.4z" fill-rule="evenodd"/>
<path d="M77.1 109.5l.7-.2v.4z" fill-rule="evenodd"/>
<path d="M89.4 109.3l.6 .2-.6 .2z" fill-rule="evenodd"/>
<path d="M159.6 101.8l1-.2v.5z" fill-rule="evenodd"/>
<path d="M143.1 136.4l.2 .6h-.4z" fill-rule="evenodd"/>
<path d="M156.9 132.8l.7-.1v.3z" fill-rule="evenodd"/>
<path d="M159.6 129l.7-.2v.3z" fill-rule="evenodd"/>
<path d="M161.7 132.7l.6 .1-.6 .2z" fill-rule="evenodd"/>
<path d="M83.1 146.4l.5 .9h-1z" fill-rule="evenodd"/>
<path d="M142.9 156.2h.4l-.2 .6z" fill-rule="evenodd"/>
<path d="M152.3 152.4l.2 .2-.6 .3z" fill-rule="evenodd"/>
<path d="M166.7 142l.6-.3-.4 .6z" fill-rule="evenodd"/>
<path d="M175.7 155.8l.3 .2-.5 .5z" fill-rule="evenodd"/>
<path d="M73.7 178.7h.4l-.2 .7z" fill-rule="evenodd"/>
<path d="M62.2 180.7h.4l-.2 .6z" fill-rule="evenodd"/>
<path d="M68.7 180.2h.4l-.2 .7z" fill-rule="evenodd"/>
<path d="M82.3 180.9l.5 .5-.3 .2z" fill-rule="evenodd"/>
<path d="M159.6 187.6l1-.2v.5z" fill-rule="evenodd"/>
</g>
<path d="M113.4 45.8v1.7M163.4 42.2v1.7M113.4 65.8v1.7M163.4 67.3v1.7M159.6 101v1.7M159.6 186.8v1.7" fill="none" stroke="#000" stroke-width=".34"/>
<g fill="#fff">
<path d="M233.9 186.7a1.34 1.34 0 0 0 .7 1.6l5.2-.4a.64 .64 0 0 0 1.1 .1l1.1-.4 .5 .1a.92 .92 0 0 0-.9 .8 .73 .73 0 0 0 1.1 .1l1.1-.4a1.73 1.73 0 0 1 1.4-.3h1.9l.1 .1a2.97 2.97 0 0 0 2 .2l3.6-.2a2.32 2.32 0 0 1 1.4 .2l.7-.1a2.05 2.05 0 0 0 1.8 .1l.2-.1a.88 .88 0 0 0 1.2 .2h.5a7.6 7.6 0 0 0 4.5-.3l7.7 .1a3.1 3.1 0 0 0 2.1-.5 .92 .92 0 0 0-.5-1.6l-.5-.2a28.1 28.1 0 0 0-8.4 .6h-.3a6.7 6.7 0 0 0-3.7 .3h-1.3l-.3-.2a3.1 3.1 0 0 0-2.1-.2l-.5-.1a1.23 1.23 0 0 0-2-.1l-1.3 .1-2.6 .6a1.31 1.31 0 0 1-1.3-.3 3.3 3.3 0 0 0-2.3 0l-.3-.1h-1.4a5 5 0 0 0-2.2 .2 1.07 1.07 0 0 0-1.3-.2 2.03 2.03 0 0 0-1.3-.2h-.3l-.2 .1-.3-.1-.4 .3-.2-.1h-.3l-1 .3-.5-.1a2.98 2.98 0 0 0-2.2 .1z"/>
<path d="M274.6 186.2a.47 .47 0 0 0 .1 .8l.1 .2 .3 .1a.77 .77 0 0 0 .4 1.2l.5-.2a1 1 0 0 0 1.7-.6h.7a.66 .66 0 0 0 .7 .7l3.1-.1a4 4 0 0 0 2.5 .1 .99 .99 0 0 0 .4-1.1 1.1 1.1 0 0 0-1.3-1 8.9 8.9 0 0 0-4.2 .1l-.2 .2v-.3l-.3-.1a.37 .37 0 0 0-.4 .4v.3l-1 .2a.8 .8 0 0 0-1-1zM276.5 186.9h.4v.3l-.3 .1z"/>
</g>
<g font-size="3.4">
<text x="286.5" y="83.3">4</text>
<text x="286.9" y="91.8">6</text>
<text x="220" y="161.4">(</text>
<text x="238.6" y="161.4">,</text>
<text x="253" y="161.4">,</text>
<text x="281.8" y="161.4">)</text>
<text x="220.4" y="169.8">(</text>
<text x="243" y="169.8">)</text>
</g>
<g font-size="2.4">
<text x="274.5" y="188.1">TU-Wien</text>
<text x="234.9" y="193.9">Abtriebwelle inkl. Zahnrad</text>
</g>
<g font-size="1.7">
<text x="130.9" y="23.1">0.039</text>
<text x="130.9" y="25.5">0.0055</text>
<text x="139.5" y="25.5">A-B</text>
<text x="182.7" y="24">Freistich nach Detail C</text>
<text x="235.4" y="25.7">0.2</text>
<text x="248.6" y="28.2" transform="rotate(52 248.6 28.2)">15</text>
<text x="248.9" y="25">2.5</text>
<text x="100.8" y="34.9">Ra 0.8</text>
<text x="100.8" y="33">drallfrei geschliffen</text>
<text x="246.4" y="34.3" transform="rotate(78 246.4 34.3)">R0.8±0.1</text>
<text x="253.2" y="33.8" transform="rotate(-90 253.2 33.8)">0.3</text>
<text x="63.4" y="41.2" transform="rotate(-30 63.4 41.2)">120</text>
<text x="100.8" y="36.5">Ra 0.2</text>
<text x="117.2" y="40.6">F</text>
<text x="233.9" y="39.7" transform="rotate(-43 233.9 39.7)">R0.8±0.1</text>
<text x="238.4" y="38.8" transform="rotate(22 238.4 38.8)">8</text>
<text x="23.7" y="42.3" transform="rotate(-30 23.7 42.3)">120</text>
<text x="118" y="45.8">A</text>
<text x="133.4" y="46.8">Ra 0.8</text>
<text x="133.4" y="44.9">geschliffen</text>
<text x="159.3" y="45.2">C</text>
<text x="167.9" y="42.2">B</text>
<text x="176.3" y="44.4">Ra 3.2</text>
<text x="187.5" y="44">C</text>
<text x="197" y="47">Ra 0.8</text>
<text x="197" y="45.1">geschliffen</text>
<text x="237.9" y="46.6">Detail C</text>
<text x="22.8" y="52.9" transform="rotate(-90 22.8 52.9)">12P9</text>
<text x="62.6" y="52.2" transform="rotate(-90 62.6 52.2)">16P9</text>
<text x="85.3" y="48.8">ISO6411-A 3.15x6.7</text>
<text x="109.7" y="52.4">36</text>
<text x="203.1" y="52.8">ISO6411-A 3.15x6.7</text>
<text x="237.9" y="48.7">Maßstab:</text>
<text x="248.2" y="48.7">5:1</text>
<text x="125.7" y="59.1" transform="rotate(-90 125.7 59.1)">45h11</text>
<text x="136.4" y="58.4" transform="rotate(-90 136.4 58.4)">45m5</text>
<text x="150.7" y="58.4" transform="rotate(-90 150.7 58.4)">50h9</text>
<text x="177.8" y="57.2" transform="rotate(-90 177.8 57.2)">60</text>
<text x="191.1" y="58.4" transform="rotate(-90 191.1 58.4)">45m5</text>
<text x="21.4" y="62.2">5</text>
<text x="58.6" y="63.7">6</text>
<text x="102.9" y="65.8">3</text>
<text x="118" y="65.8">A</text>
<text x="235.4" y="60.3" transform="rotate(29 235.4 60.3)">R 1</text>
<text x="32.5" y="68.6">40 h6</text>
<text x="72.9" y="69.5">56 h6</text>
<text x="112.8" y="70.5">48</text>
<text x="132.8" y="67.1">E</text>
<text x="139.6" y="68.2">A</text>
<text x="153.6" y="71.8">2</text>
<text x="160.2" y="71.8">32</text>
<text x="167.9" y="67.2">B</text>
<text x="193.6" y="68.6">B</text>
<text x="240.2" y="71.2">Detail E</text>
<text x="28.4" y="74.2">Schnittansicht A-A</text>
<text x="28.4" y="76.3">Maßstab:</text>
<text x="38.7" y="76.3">1:1</text>
<text x="66.7" y="75.2">Schnittansicht B-B</text>
<text x="66.7" y="77.3">Maßstab:</text>
<text x="77" y="77.3">1:1</text>
<text x="116.8" y="77.3">72</text>
<text x="189.4" y="74">0.0055</text>
<text x="240.2" y="73.2">Maßstab:</text>
<text x="250.5" y="73.2">5:1</text>
<text x="20.6" y="80.3">Beide Passfedern ident.</text>
<text x="58.6" y="80.7">Beide Passfedern ident.</text>
<text x="122.5" y="82.6">109</text>
<text x="132.8" y="81.5">0.011</text>
<text x="140" y="81.5">A</text>
<text x="239.9" y="81.5" transform="rotate(-49 239.9 81.5)">25</text>
<text x="245.7" y="81" transform="rotate(75 245.7 81)">R 2</text>
<text x="129.8" y="86.6">152</text>
<text x="136.1" y="92.7">189</text>
<text x="158.5" y="90.6">0.01</text>
<text x="164.6" y="90.6">C</text>
<text x="188.1" y="94.7">0.011</text>
<text x="190" y="90.7">40</text>
<text x="195.3" y="94.7">B</text>
<text x="150.1" y="97.2">272</text>
<text x="164.1" y="100.9">D</text>
<text x="242.9" y="103.9">Detail F</text>
<text x="242.9" y="106">Maßstab:</text>
<text x="253.2" y="106">5:1</text>
<text x="82.4" y="108.8">38</text>
<text x="96.4" y="120.8">0.01</text>
<text x="102.4" y="120.8">D</text>
<text x="147.8" y="132.2">16</text>
<text x="175" y="135.9" transform="rotate(60 175 135.9)">120</text>
<text x="61.7" y="149.8" transform="rotate(-90 61.7 149.8)">200.4</text>
<text x="68.2" y="148.5" transform="rotate(-90 68.2 148.5)">198</text>
<text x="73.2" y="149.8" transform="rotate(-90 73.2 149.8)">189.2</text>
<text x="82.6" y="144">D</text>
<text x="157.7" y="147.8" transform="rotate(-36 157.7 147.8)">56H7</text>
<text x="95.4" y="152.8">0.1</text>
<text x="95.4" y="155.2">0.01</text>
<text x="101.4" y="155.2">D</text>
<text x="142.4" y="151" transform="rotate(-90 142.4 151)">60.3</text>
<text x="212.1" y="160.5">Ra 1.6</text>
<text x="226" y="160.5">Ra 0.8</text>
<text x="226" y="158.6">geschliffen</text>
<text x="245.7" y="159.8">Ra 3.2</text>
<text x="259.6" y="160.5">Ra 0.8</text>
<text x="259.6" y="158.6">drallfrei geschliffen</text>
<text x="228.4" y="167.4">geschliffen</text>
<text x="259.6" y="162">Ra 0.2</text>
<text x="212.5" y="168.9">Ra 1.6</text>
<text x="228.4" y="169.3">Ra 0.4</text>
<text x="243.1" y="173">Alle unbemaßten Fasen 1x45°</text>
<text x="242.8" y="175.3">Einsatzgehärtet: 58 ±2 HRC</text>
<text x="242.8" y="177.4">Einhärttiefe: 0.5 + 0.3 mm</text>
<text x="92" y="185.1">geschliffen</text>
<text x="92" y="187">Ra 0.4</text>
<text x="164.1" y="186.7">D</text>
<text x="170.5" y="187.5">Beide Passfedern ident.</text>
<text x="228.4" y="189.4">1:1</text>
<text x="233.8" y="187.7">Institut für Konstruktionswissenschaften</text>
<text x="55.1" y="192.4">Schnittansicht D-D</text>
<text x="55.1" y="194.4">Maßstab:</text>
<text x="65.4" y="194.4">1:1</text>
<text x="83.9" y="194.6">0.01</text>
<text x="83.9" y="196.9">0.1</text>
<text x="89.9" y="194.6">D</text>
</g>
<g font-size="1.2">
<text x="239.7" y="24.7">+0.05</text>
<text x="252.3" y="29.5" transform="rotate(-90 252.3 29.5)">+0.1</text>
<text x="253.2" y="24">+0.2</text>
<text x="112.7" y="51.5">+0.2</text>
<text x="23.1" y="61.2">+0.2</text>
<text x="60.3" y="62.8">+0.2</text>
<text x="163.3" y="70.9">+0.2</text>
<text x="150.8" y="131.2">+0.2</text>
<text x="141.5" y="145.5" transform="rotate(-90 141.5 145.5)">+0.2</text>
<text x="227" y="179.8">1</text>
<text x="232.5" y="179.8">Abtriebswelle</text>
<text x="250.1" y="179.8">4</text>
<text x="254.2" y="179.8">16MnCr5</text>
<text x="264.4" y="179.8">DIN EN 10084</text>
<text x="13.1" y="180.5">Zähnezahl</text>
<text x="13.1" y="182.3">Zähnezahl Gegenrad</text>
<text x="13.1" y="184.1">Normalmodul</text>
<text x="13.1" y="185.9">Eingriffswinkel</text>
<text x="34.5" y="180.5">77</text>
<text x="34.5" y="182.3">21</text>
<text x="34.5" y="184.1">2.5mm</text>
<text x="34.5" y="185.9">20°</text>
<text x="227" y="182.2">1</text>
<text x="227" y="184.6">Stück</text>
<text x="232.5" y="184.6">Bezeichnung</text>
<text x="232.5" y="182.2">Zahnrad</text>
<text x="250.1" y="184.6">Teil</text>
<text x="250.1" y="182.2">6</text>
<text x="254.2" y="184.6">Werkstoff</text>
<text x="254.2" y="182.2">16MnCr5</text>
<text x="264.4" y="184.6">Norm</text>
<text x="264.4" y="182.2">DIN EN 10084</text>
<text x="274.5" y="184.6">Bemerkung</text>
<text x="13.1" y="187.7">Schrägungswinkel</text>
<text x="13.1" y="189.5">Bezugsprofil</text>
<text x="13.1" y="191.3">Fußkreisdurchmesser</text>
<text x="34.5" y="187.7">11°</text>
<text x="34.5" y="189.5">DIN 867</text>
<text x="34.5" y="191.3">189.2</text>
<text x="205.8" y="187.6">Ø50h9</text>
<text x="205.8" y="189.4">Ø45m5</text>
<text x="205.8" y="191.2">Ø45h11</text>
<text x="211.6" y="187.6">50.000</text>
<text x="211.6" y="189.4">40.020</text>
<text x="211.6" y="191.2">45.000</text>
<text x="218.9" y="187.6">49.938</text>
<text x="218.9" y="189.4">45.009</text>
<text x="218.9" y="191.2">44.840</text>
<text x="227" y="186.9">Maßstab:</text>
<text x="228.1" y="191.3">(2:1)</text>
<text x="233.8" y="190.3">Bennenung:</text>
<text x="274.5" y="190.3">Name:</text>
<text x="274.9" y="191.7">majvie</text>
<text x="13.1" y="193.1">Wälzkreisdurchmesser</text>
<text x="13.1" y="194.9">Kopfkreisdurchmesser</text>
<text x="13.1" y="196.7">Verzahnungsqualität</text>
<text x="34.5" y="193.1">198mm</text>
<text x="34.5" y="194.9">200.4mm</text>
<text x="34.5" y="196.7">7</text>
<text x="205.8" y="193">12P9</text>
<text x="205.8" y="194.8">Ø40h6</text>
<text x="205.8" y="196.6">16P9</text>
<text x="211.6" y="193">11.982</text>
<text x="211.6" y="194.8">40.000</text>
<text x="211.6" y="196.6">15.982</text>
<text x="218.9" y="193">11.939</text>
<text x="218.9" y="194.8">39.984</text>
<text x="218.9" y="196.6">15.939</text>
<text x="227" y="195.4">Allg.-</text>
<text x="227" y="196.9">toleranz:</text>
<text x="274.5" y="195.1">Matr.Nr.:</text>
<text x="13.1" y="198.5">Profilverschiebungsfaktor</text>
<text x="13.1" y="200.3">Flankenrichtung</text>
<text x="13.1" y="202.1">Achsabstand</text>
<text x="34.5" y="198.5">0.137</text>
<text x="34.5" y="200.3">rechts</text>
<text x="34.5" y="202.1">126mm</text>
<text x="205.8" y="198.4">Ø56h6</text>
<text x="205.8" y="200.2">Ø56H7</text>
<text x="205.8" y="202">Passung</text>
<text x="211.6" y="198.4">56.000</text>
<text x="211.6" y="200.2">56.030</text>
<text x="211.6" y="202">Höchstmaß</text>
<text x="218.9" y="198.4">55.981</text>
<text x="218.9" y="200.2">56.000</text>
<text x="218.9" y="202">Mindestmaß</text>
<text x="227.4" y="198.8">ISO</text>
<text x="227.4" y="200.3">2768-m</text>
<text x="233.8" y="201.5">Zeichnung.Nr.:</text>
<text x="245.4" y="201.5">1</text>
<text x="274.5" y="199.8">Abgabedatum:</text>
</g>
</svg>
